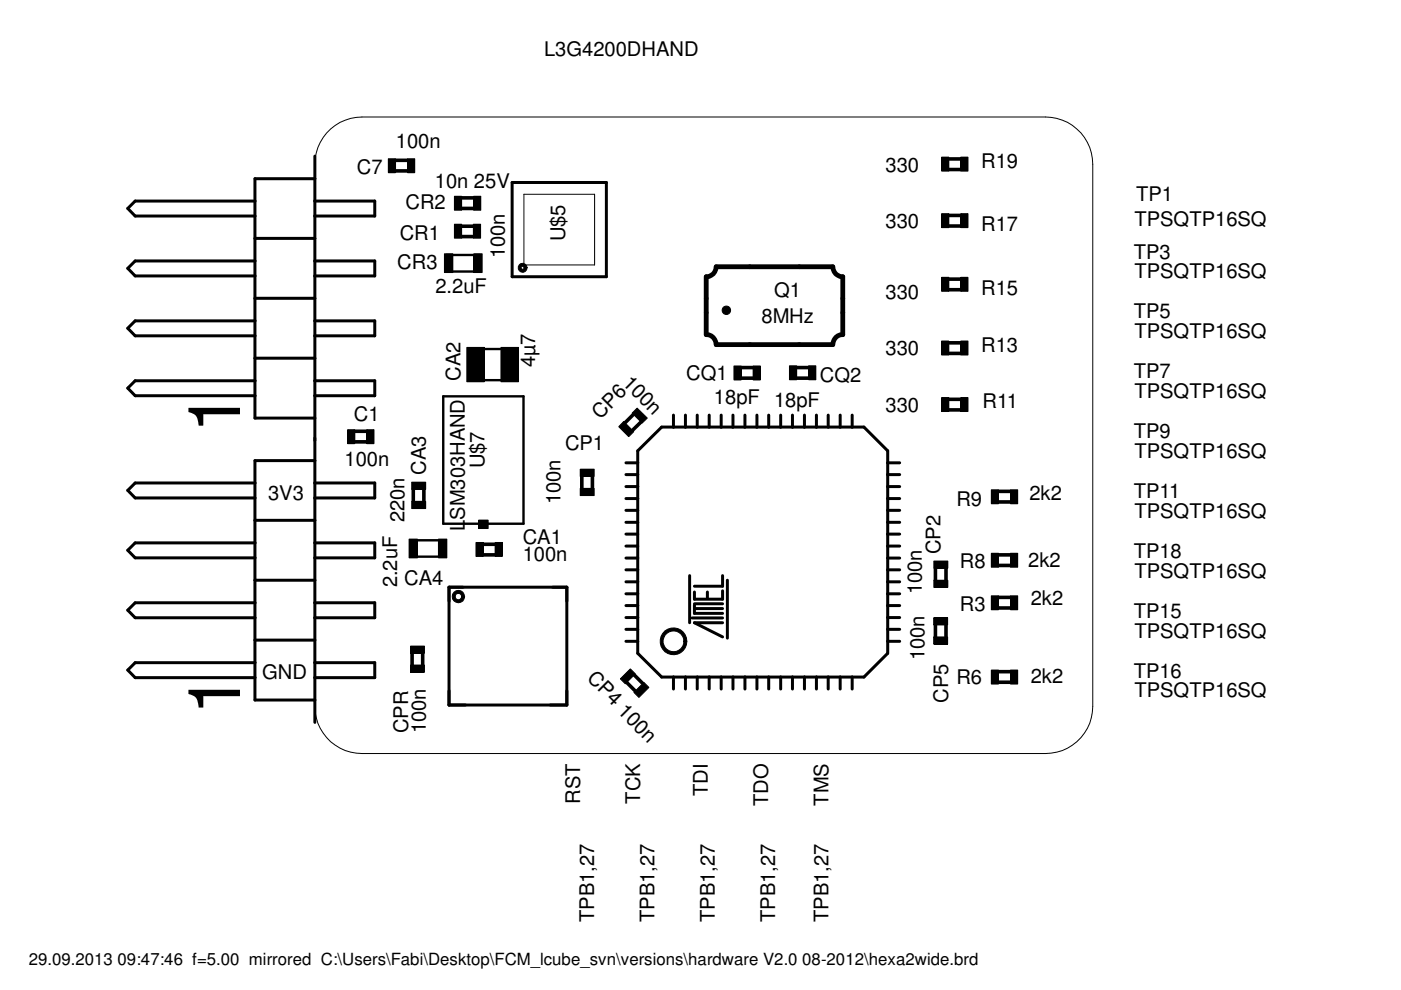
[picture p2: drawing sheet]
<svg xmlns="http://www.w3.org/2000/svg" width="297mm" height="210mm" viewBox="0 0 297 210" stroke-linecap="round" stroke-linejoin="round" font-family="sans-serif">
<g fill="none" stroke="#000" stroke-width=".63">
<path d="M66.8 33.1v120.1M66.8 37.9h-12.7v50.7h12.7M108.6 38.7h20v20h-20zM54.1 55.3h-25.4l-1.6 1.6 1.6 1.6h25.4M54.1 42.6h-25.4l-1.6 1.6 1.6 1.6h25.4M54.1 50.5h12.7M66.8 42.6h12.7v3.2h-12.7M66.8 55.3h12.7v3.2h-12.7M54.1 68h-25.4l-1.6 1.6 1.6 1.6h25.4M54.1 75.9h12.7M54.1 63.2h12.7M66.8 68h12.7v3.2h-12.7"/>
<path d="M54.1 80.7h-25.4l-1.6 1.6 1.6 1.6h25.4M66.8 80.7h12.7v3.2h-12.7M66.8 97.7h-12.7v50.7h12.7M132.7 98.1h2.5M135.2 95.6l5.1-5h42.9l5 5v42.9l-5 5.1h-42.9l-5.1-5.1zM142.8 88v2.6M145.3 88v2.6M147.8 88v2.6M150.4 88v2.6M152.9 88v2.6M155.4 88v2.6M157.9 88v2.6"/>
<path d="M160.5 88v2.6M163 88v2.6M165.5 88v2.6M168 88v2.6M170.6 88v2.6M173.1 88v2.6M175.6 88v2.6M178.1 88v2.6M180.7 88v2.6M188.2 98.1h2.6M54.1 115.1h-25.4l-1.6 1.6 1.6 1.6h25.4M54.1 102.4h-25.4l-1.6 1.6 1.6 1.6h25.4"/>
<path d="M54.1 110.3h12.7M66.8 102.4h12.7v3.2h-12.7M66.8 115.1h12.7v3.2h-12.7M132.7 118.3h2.5M132.7 115.8h2.5M132.7 113.2h2.5M132.7 110.7h2.5M132.7 108.2h2.5M132.7 105.7h2.5M132.7 103.2h2.5M132.7 100.6h2.5M188.2 118.3h2.6"/>
<path d="M188.2 115.8h2.6M188.2 113.2h2.6M188.2 110.7h2.6M188.2 108.2h2.6M188.2 105.7h2.6M188.2 103.2h2.6M188.2 100.6h2.6M54.1 127.8h-25.4l-1.6 1.6 1.6 1.6h25.4M54.1 135.7h12.7M54.1 123h12.7M66.8 127.8h12.7v3.2h-12.7M95.2 124.5h25v25h-25z"/>
<path d="M132.7 136h2.5M132.7 133.4h2.5M132.7 130.9h2.5M132.7 128.4h2.5M132.7 125.9h2.5M132.7 123.4h2.5M132.7 120.8h2.5M146.2 122v10M146.7 131h6.5M147.2 128.3v1.7h6M147.2 129h6M147.2 128h6"/>
<path d="M150 125.5v1.3M153.2 132h-6l6 3M153.2 125.3v1.7h-6v-1.5M153.2 122v2.3h-6M154.2 123v12.3M188.2 136h2.6M188.2 133.4h2.6M188.2 130.9h2.6M188.2 128.4h2.6M188.2 125.9h2.6M188.2 123.4h2.6M188.2 120.8h2.6"/>
<path d="M54.1 140.5h-25.4l-1.6 1.6 1.6 1.6h25.4M66.8 140.5h12.7v3.2h-12.7M142.8 143.6v2.5M145.3 143.6v2.5M147.8 143.6v2.5M150.4 143.6v2.5M152.9 143.6v2.5M155.4 143.6v2.5M157.9 143.6v2.5M160.5 143.6v2.5M163 143.6v2.5M165.5 143.6v2.5"/>
<path d="M168 143.6v2.5M170.6 143.6v2.5M173.1 143.6v2.5M175.6 143.6v2.5M178.1 143.6v2.5M180.7 143.6v2.5"/>
</g>
<g fill="#000">
<path d="M82.3 33.7h1.6v2.9h-1.6z" fill-rule="evenodd"/>
<path d="M86.4 33.7h1.5v2.9h-1.5z" fill-rule="evenodd"/>
<path d="M199.6 33.3h1.6v3h-1.6z" fill-rule="evenodd"/>
<path d="M203.7 33.3h1.5v3h-1.5z" fill-rule="evenodd"/>
<path d="M94.2 53.8h1.8v4h-1.8z" fill-rule="evenodd"/>
<path d="M96.3 41.6h1.6v3h-1.6z" fill-rule="evenodd"/>
<path d="M96.3 47.5h1.6v3h-1.6z" fill-rule="evenodd"/>
<path d="M100.4 47.5h1.5v3h-1.5z" fill-rule="evenodd"/>
<path d="M100.4 41.6h1.5v3h-1.5z" fill-rule="evenodd"/>
<path d="M100.5 53.8h1.7v4h-1.7z" fill-rule="evenodd"/>
<path d="M110.1 56.1a.95 .95 0 0 1 1-.2 .95 .95 0 0 1 .7 .9h-.7a.32 .32 0 0 1-.5 .2 .32 .32 0 0 1 .1-.5h.3l.1 .3h.7a.95 .95 0 0 1-1.3 .9 .95 .95 0 0 1-.4-1.6z" fill-rule="evenodd"/>
<path d="M199.6 58.8h1.6v3h-1.6z" fill-rule="evenodd"/>
<path d="M199.6 45.3h1.6v3h-1.6z" fill-rule="evenodd"/>
<path d="M203.7 58.8h1.5v3h-1.5z" fill-rule="evenodd"/>
<path d="M203.7 45.3h1.5v3h-1.5z" fill-rule="evenodd"/>
<path d="M99 73.7h3.7v7.2h-3.7z" fill-rule="evenodd"/>
<path d="M106.2 73.7h3.7v7.2h-3.7z" fill-rule="evenodd"/>
<path d="M155.6 77.6h1.5v3h-1.5z" fill-rule="evenodd"/>
<path d="M159.7 77.6h1.5v3h-1.5z" fill-rule="evenodd"/>
<path d="M167.4 77.6h1.5v2.9h-1.5z" fill-rule="evenodd"/>
<path d="M171.4 77.6h1.6v2.9h-1.6z" fill-rule="evenodd"/>
<path d="M199.6 72.3h1.6v3h-1.6z" fill-rule="evenodd"/>
<path d="M203.7 72.3h1.5v3h-1.5z" fill-rule="evenodd"/>
<path d="M73.7 91.1h1.5v3h-1.5z" fill-rule="evenodd"/>
<path d="M77.8 91.1h1.5v3h-1.5z" fill-rule="evenodd"/>
<path d="M123 99.5h3v1.5h-3z" fill-rule="evenodd"/>
<path d="M132.2 89.4l2.2 2.1-1.1 1.1-2.1-2.1z" fill-rule="evenodd"/>
<path d="M134 87.6l1.1-1.1 2.1 2.1-1.1 1.1z" fill-rule="evenodd"/>
<path d="M199.6 84.3h1.6v2.9h-1.6z" fill-rule="evenodd"/>
<path d="M203.7 84.3h1.5v2.9h-1.5z" fill-rule="evenodd"/>
<path d="M86.7 114.3h1.8v4h-1.8z" fill-rule="evenodd"/>
<path d="M87.3 106.3h3v1.5h-3z" fill-rule="evenodd"/>
<path d="M87.3 102.2h3v1.6h-3z" fill-rule="evenodd"/>
<path d="M93 114.3h1.7v4h-1.7z" fill-rule="evenodd"/>
<path d="M100.9 115h1.5v3h-1.5z" fill-rule="evenodd"/>
<path d="M101.5 110.3h2v1.8h-2z" fill-rule="evenodd"/>
<path d="M105 115h1.5v3h-1.5z" fill-rule="evenodd"/>
<path d="M123 103.5h3v1.6h-3z" fill-rule="evenodd"/>
<path d="M198 119h3v1.5h-3z" fill-rule="evenodd"/>
<path d="M210.2 117.3h1.5v3h-1.5z" fill-rule="evenodd"/>
<path d="M210.2 103.8h1.5v3h-1.5z" fill-rule="evenodd"/>
<path d="M214.2 117.3h1.6v3h-1.6z" fill-rule="evenodd"/>
<path d="M214.2 103.8h1.6v3h-1.6z" fill-rule="evenodd"/>
<path d="M87 137h3v1.5h-3z" fill-rule="evenodd"/>
<path d="M96.3 125.6a1.31 1.31 0 0 1 1.4-.3 1.31 1.31 0 0 1 .8 1.2h-.6a.68 .68 0 0 1-1 .6 .68 .68 0 0 1-.2-1.1 .68 .68 0 0 1 1.1 .2l.1 .3h.6a1.31 1.31 0 0 1-1.8 1.2 1.31 1.31 0 0 1-.4-2.1z" fill-rule="evenodd"/>
<path d="M141 133.8a2.84 2.84 0 0 1 3-.4 2.84 2.84 0 0 1 1.6 2.6h-.6a2.2 2.2 0 0 1-3 2 2.2 2.2 0 0 1-.9-3.5 2.2 2.2 0 0 1 3.6 .4l.3 1.1h.6a2.84 2.84 0 0 1-4 2.5 2.84 2.84 0 0 1-.6-4.7z" fill-rule="evenodd"/>
<path d="M197.9 131h3v1.5h-3z" fill-rule="evenodd"/>
<path d="M197.9 135h3v1.6h-3z" fill-rule="evenodd"/>
<path d="M198 123h3v1.5h-3z" fill-rule="evenodd"/>
<path d="M210.2 126.3h1.5v3h-1.5z" fill-rule="evenodd"/>
<path d="M214.2 126.3h1.6v3h-1.6z" fill-rule="evenodd"/>
<path d="M87 141h3v1.5h-3z" fill-rule="evenodd"/>
<path d="M131.5 143.9l2.1-2.1 1.1 1.1-2.1 2.1z" fill-rule="evenodd"/>
<path d="M134.4 146.8l2.1-2.1 1.1 1.1-2.1 2.1z" fill-rule="evenodd"/>
<path d="M210.2 142.1h1.5v2.9h-1.5z" fill-rule="evenodd"/>
<path d="M214.2 142.1h1.6v2.9h-1.6z" fill-rule="evenodd"/>
<circle cx="154" cy="65.8" r=".89"/>
</g>
<g fill="none" stroke="#000" stroke-width=".21">
<path d="M70.1 27.3a10.3 10.3 0 0 1 6.6-2.5h145a10.1 10.1 0 0 1 10 10v115a10 10 0 0 1-10 10h-145a9.9 9.9 0 0 1-9.9-10v-115a9.9 9.9 0 0 1 3.3-7.5zM82.3 33.7h1.6v2.9h-1.6zM86.4 33.7h1.5v2.9h-1.5zM199.6 33.3h1.6v3h-1.6zM203.7 33.3h1.5v3h-1.5zM94.2 53.8h1.8v4h-1.8zM96.3 41.6h1.6v3h-1.6zM96.3 47.5h1.6v3h-1.6zM100.4 47.5h1.5v3h-1.5zM100.4 41.6h1.5v3h-1.5zM100.5 53.8h1.7v4h-1.7zM110.1 56.1a.95 .95 0 0 1 1-.2 .95 .95 0 0 1 .7 .9h-.7a.32 .32 0 0 1-.5 .2 .32 .32 0 0 1 .1-.5h.3l.1 .3h.7a.95 .95 0 0 1-1.3 .9 .95 .95 0 0 1-.4-1.6z"/>
<path d="M111.1 41.2h15v15h-15zM199.6 58.8h1.6v3h-1.6zM199.6 45.3h1.6v3h-1.6zM203.7 58.8h1.5v3h-1.5zM203.7 45.3h1.5v3h-1.5zM99 73.7h3.7v7.2h-3.7zM106.2 73.7h3.7v7.2h-3.7zM155.6 77.6h1.5v3h-1.5zM159.7 77.6h1.5v3h-1.5zM167.4 77.6h1.5v2.9h-1.5zM171.4 77.6h1.6v2.9h-1.6zM199.6 72.3h1.6v3h-1.6z"/>
<path d="M203.7 72.3h1.5v3h-1.5zM73.7 91.1h1.5v3h-1.5zM77.8 91.1h1.5v3h-1.5zM123 99.5h3v1.5h-3zM132.2 89.4l2.2 2.1-1.1 1.1-2.1-2.1zM134 87.6l1.1-1.1 2.1 2.1-1.1 1.1zM199.6 84.3h1.6v2.9h-1.6zM203.7 84.3h1.5v2.9h-1.5zM86.7 114.3h1.8v4h-1.8zM87.3 106.3h3v1.5h-3zM87.3 102.2h3v1.6h-3zM93 114.3h1.7v4h-1.7z"/>
<path d="M100.9 115h1.5v3h-1.5zM101.5 110.3h2v1.8h-2zM105 115h1.5v3h-1.5zM123 103.5h3v1.6h-3zM198 119h3v1.5h-3zM210.2 117.3h1.5v3h-1.5zM210.2 103.8h1.5v3h-1.5zM214.2 117.3h1.6v3h-1.6zM214.2 103.8h1.6v3h-1.6zM87 137h3v1.5h-3zM96.3 125.6a1.31 1.31 0 0 1 1.4-.3 1.31 1.31 0 0 1 .8 1.2h-.6a.68 .68 0 0 1-1 .6 .68 .68 0 0 1-.2-1.1 .68 .68 0 0 1 1.1 .2l.1 .3h.6a1.31 1.31 0 0 1-1.8 1.2 1.31 1.31 0 0 1-.4-2.1zM141 133.8a2.84 2.84 0 0 1 3-.4 2.84 2.84 0 0 1 1.6 2.6h-.6a2.2 2.2 0 0 1-3 2 2.2 2.2 0 0 1-.9-3.5 2.2 2.2 0 0 1 3.6 .4l.3 1.1h.6a2.84 2.84 0 0 1-4 2.5 2.84 2.84 0 0 1-.6-4.7z"/>
<path d="M197.9 131h3v1.5h-3zM197.9 135h3v1.6h-3zM198 123h3v1.5h-3zM210.2 126.3h1.5v3h-1.5zM214.2 126.3h1.6v3h-1.6zM87 141h3v1.5h-3zM131.5 143.9l2.1-2.1 1.1 1.1-2.1 2.1zM134.4 146.8l2.1-2.1 1.1 1.1-2.1 2.1zM210.2 142.1h1.5v2.9h-1.5zM214.2 142.1h1.6v2.9h-1.6z"/>
<circle cx="154" cy="65.8" r=".89"/>
</g>
<path d="M151.8 56.6h24.8a2.1 2.1 0 0 0 2.1 2.1v12.3a2.1 2.1 0 0 0-2.1 2.1h-24.8a2.1 2.1 0 0 0-2.1-2.1v-12.3a2.1 2.1 0 0 0 2.1-2.1z" fill="none" stroke="#000" stroke-width="1"/>
<path d="M94.6 57.6h7.3M94.6 54.1h7.3M102.6 74h3.7M94 84h17v27h-17zM102.6 80.6h3.8M87.1 118h7.3M87.1 114.6h7.3" fill="none" stroke="#000" stroke-width=".51"/>
<g fill="none" stroke="#000" stroke-width=".76">
<path d="M83.9 34h2.4M83.9 36.2h2.4M201.2 35.9h2.5M201.2 33.7h2.5M97.9 42h2.5M97.9 44.2h2.5M97.9 50.2h2.5M97.9 48h2.5M201.2 59.2h2.5M201.2 47.9h2.5M201.2 45.7h2.5M157.2 77.9h2.4"/>
<path d="M169 77.9h2.4M201.2 74.9h2.5M201.2 72.7h2.5M201.2 61.4h2.5M75.3 91.4h2.4M75.3 93.7h2.4M134.3 87.9l-1.8 1.7M135.9 89.5l-1.7 1.7M157.2 80.2h2.4M169 80.2h2.4M201.2 86.9h2.5M201.2 84.7h2.5"/>
<path d="M87.6 103.8v2.5M89.9 103.8v2.5M102.5 117.6h2.4M102.5 115.4h2.4M123.4 101v2.5M125.6 101v2.5M211.7 117.6h2.5M211.7 119.9h2.5M211.7 104.2h2.5M211.7 106.4h2.5M87.4 138.6v2.4M89.6 138.6v2.4"/>
<path d="M198.3 120.6v2.4M198.3 132.5v2.5M200.6 120.6v2.4M200.6 132.5v2.5M211.7 126.7h2.5M211.7 128.9h2.5M132.9 144.7l1.8 1.8M134.5 143.1l1.7 1.8M211.7 142.4h2.5M211.7 144.7h2.5"/>
</g>
<g font-size="15.4">
<text x="50.9" y="91.8" transform="rotate(-90 50.9 91.8)">1</text>
<text x="50.9" y="151.6" transform="rotate(-90 50.9 151.6)">1</text>
</g>
<g font-size="4.3">
<text x="115.4" y="11.9">L3G4200DHAND</text>
<text x="83.9" y="31.4">100n</text>
<text x="208" y="35.6">R19</text>
<text x="75.7" y="37">C7</text>
<text x="92.2" y="39.8">10n 25V</text>
<text x="187.7" y="36.4">330</text>
<text x="86" y="44.4">CR2</text>
<text x="240.5" y="47.8">TPSQTP16SQ</text>
<text x="240.9" y="42.6">TP1</text>
<text x="84.7" y="50.8">CR1</text>
<text x="119.8" y="51.2" transform="rotate(-90 119.8 51.2)">U$5</text>
<text x="187.7" y="48.3">330</text>
<text x="208" y="49">R17</text>
<text x="84.2" y="57.1">CR3</text>
<text x="107" y="54.7" transform="rotate(-90 107 54.7)">100n</text>
<text x="240.4" y="54.8">TP3</text>
<text x="240.5" y="59">TPSQTP16SQ</text>
<text x="92.3" y="62.1">2.2uF</text>
<text x="164.1" y="62.9">Q1</text>
<text x="187.7" y="63.3">330</text>
<text x="208" y="62.5">R15</text>
<text x="161.5" y="68.5">8MHz</text>
<text x="240.4" y="67.5">TP5</text>
<text x="240.5" y="71.7">TPSQTP16SQ</text>
<text x="113.5" y="77.9" transform="rotate(-90 113.5 77.9)">4µ7</text>
<text x="187.7" y="75.3">330</text>
<text x="208" y="74.5">R13</text>
<text x="97.6" y="80.8" transform="rotate(-90 97.6 80.8)">CA2</text>
<text x="131.8" y="81.5" transform="rotate(45 131.8 81.5)">100n</text>
<text x="145.5" y="80.5">CQ1</text>
<text x="173.8" y="81">CQ2</text>
<text x="240.4" y="80.2">TP7</text>
<text x="75.1" y="89.4">C1</text>
<text x="127.3" y="89.1" transform="rotate(-45 127.3 89.1)">CP6</text>
<text x="151.4" y="85.7">18pF</text>
<text x="164.1" y="86.2">18pF</text>
<text x="187.7" y="87.3">330</text>
<text x="208.3" y="86.5">R11</text>
<text x="240.5" y="84.4">TPSQTP16SQ</text>
<text x="119.8" y="95.5">CP1</text>
<text x="240.4" y="92.9">TP9</text>
<text x="73.1" y="98.8">100n</text>
<text x="90.3" y="100.7" transform="rotate(-90 90.3 100.7)">CA3</text>
<text x="102.7" y="99.3" transform="rotate(-90 102.7 99.3)">U$7</text>
<text x="240.5" y="97.1">TPSQTP16SQ</text>
<text x="56.9" y="106">3V3</text>
<text x="118.9" y="106.9" transform="rotate(-90 118.9 106.9)">100n</text>
<text x="202.8" y="107.4">R9</text>
<text x="218.3" y="106">2k2</text>
<text x="240.4" y="105.6">TP11</text>
<text x="85.8" y="110.7" transform="rotate(-90 85.8 110.7)">220n</text>
<text x="98.5" y="112.5" transform="rotate(-90 98.5 112.5)">LSM303HAND</text>
<text x="240.5" y="109.8">TPSQTP16SQ</text>
<text x="110.8" y="115.4">CA1</text>
<text x="110.8" y="119">100n</text>
<text x="199.4" y="117.5" transform="rotate(-90 199.4 117.5)">CP2</text>
<text x="240.4" y="118.3">TP18</text>
<text x="84.2" y="124.5" transform="rotate(-90 84.2 124.5)">2.2uF</text>
<text x="85.7" y="124.1">CA4</text>
<text x="203.5" y="120.4">R8</text>
<text x="218" y="120.3">2k2</text>
<text x="240.5" y="122.5">TPSQTP16SQ</text>
<text x="195.4" y="126" transform="rotate(-90 195.4 126)">100n</text>
<text x="203.5" y="129.6">R3</text>
<text x="218.5" y="128.3">2k2</text>
<text x="240.4" y="131">TP15</text>
<text x="240.5" y="135.2">TPSQTP16SQ</text>
<text x="55.6" y="143.9">GND</text>
<text x="124.3" y="143.9" transform="rotate(45 124.3 143.9)">CP4</text>
<text x="196" y="140" transform="rotate(-90 196 140)">100n</text>
<text x="240.4" y="143.7">TP16</text>
<text x="201" y="149.1" transform="rotate(-90 201 149.1)">CP5</text>
<text x="202.8" y="145.1">R6</text>
<text x="218.5" y="144.8">2k2</text>
<text x="240.5" y="147.9">TPSQTP16SQ</text>
<text x="86.6" y="155.4" transform="rotate(-90 86.6 155.4)">CPR</text>
<text x="90.3" y="155.4" transform="rotate(-90 90.3 155.4)">100n</text>
<text x="130.8" y="151" transform="rotate(45 130.8 151)">100n</text>
<text x="123" y="170.4" transform="rotate(-90 123 170.4)">RST</text>
<text x="135.8" y="170.4" transform="rotate(-90 135.8 170.4)">TCK</text>
<text x="150.1" y="168.8" transform="rotate(-90 150.1 168.8)">TDI</text>
<text x="162.9" y="170.9" transform="rotate(-90 162.9 170.9)">TDO</text>
<text x="175.6" y="170.8" transform="rotate(-90 175.6 170.8)">TMS</text>
<text x="126" y="195.5" transform="rotate(-90 126 195.5)">TPB1,27</text>
<text x="138.8" y="195.5" transform="rotate(-90 138.8 195.5)">TPB1,27</text>
<text x="151.6" y="195.5" transform="rotate(-90 151.6 195.5)">TPB1,27</text>
<text x="164.4" y="195.5" transform="rotate(-90 164.4 195.5)">TPB1,27</text>
<text x="175.7" y="195.5" transform="rotate(-90 175.7 195.5)">TPB1,27</text>
</g>
<text font-size="3.6" x="6.1" y="204.6">29.09.2013 09:47:46 f=5.00 mirrored C:\Users\Fabi\Desktop\FCM_lcube_svn\versions\hardware V2.0 08-2012\hexa2wide.brd</text>
</svg>
